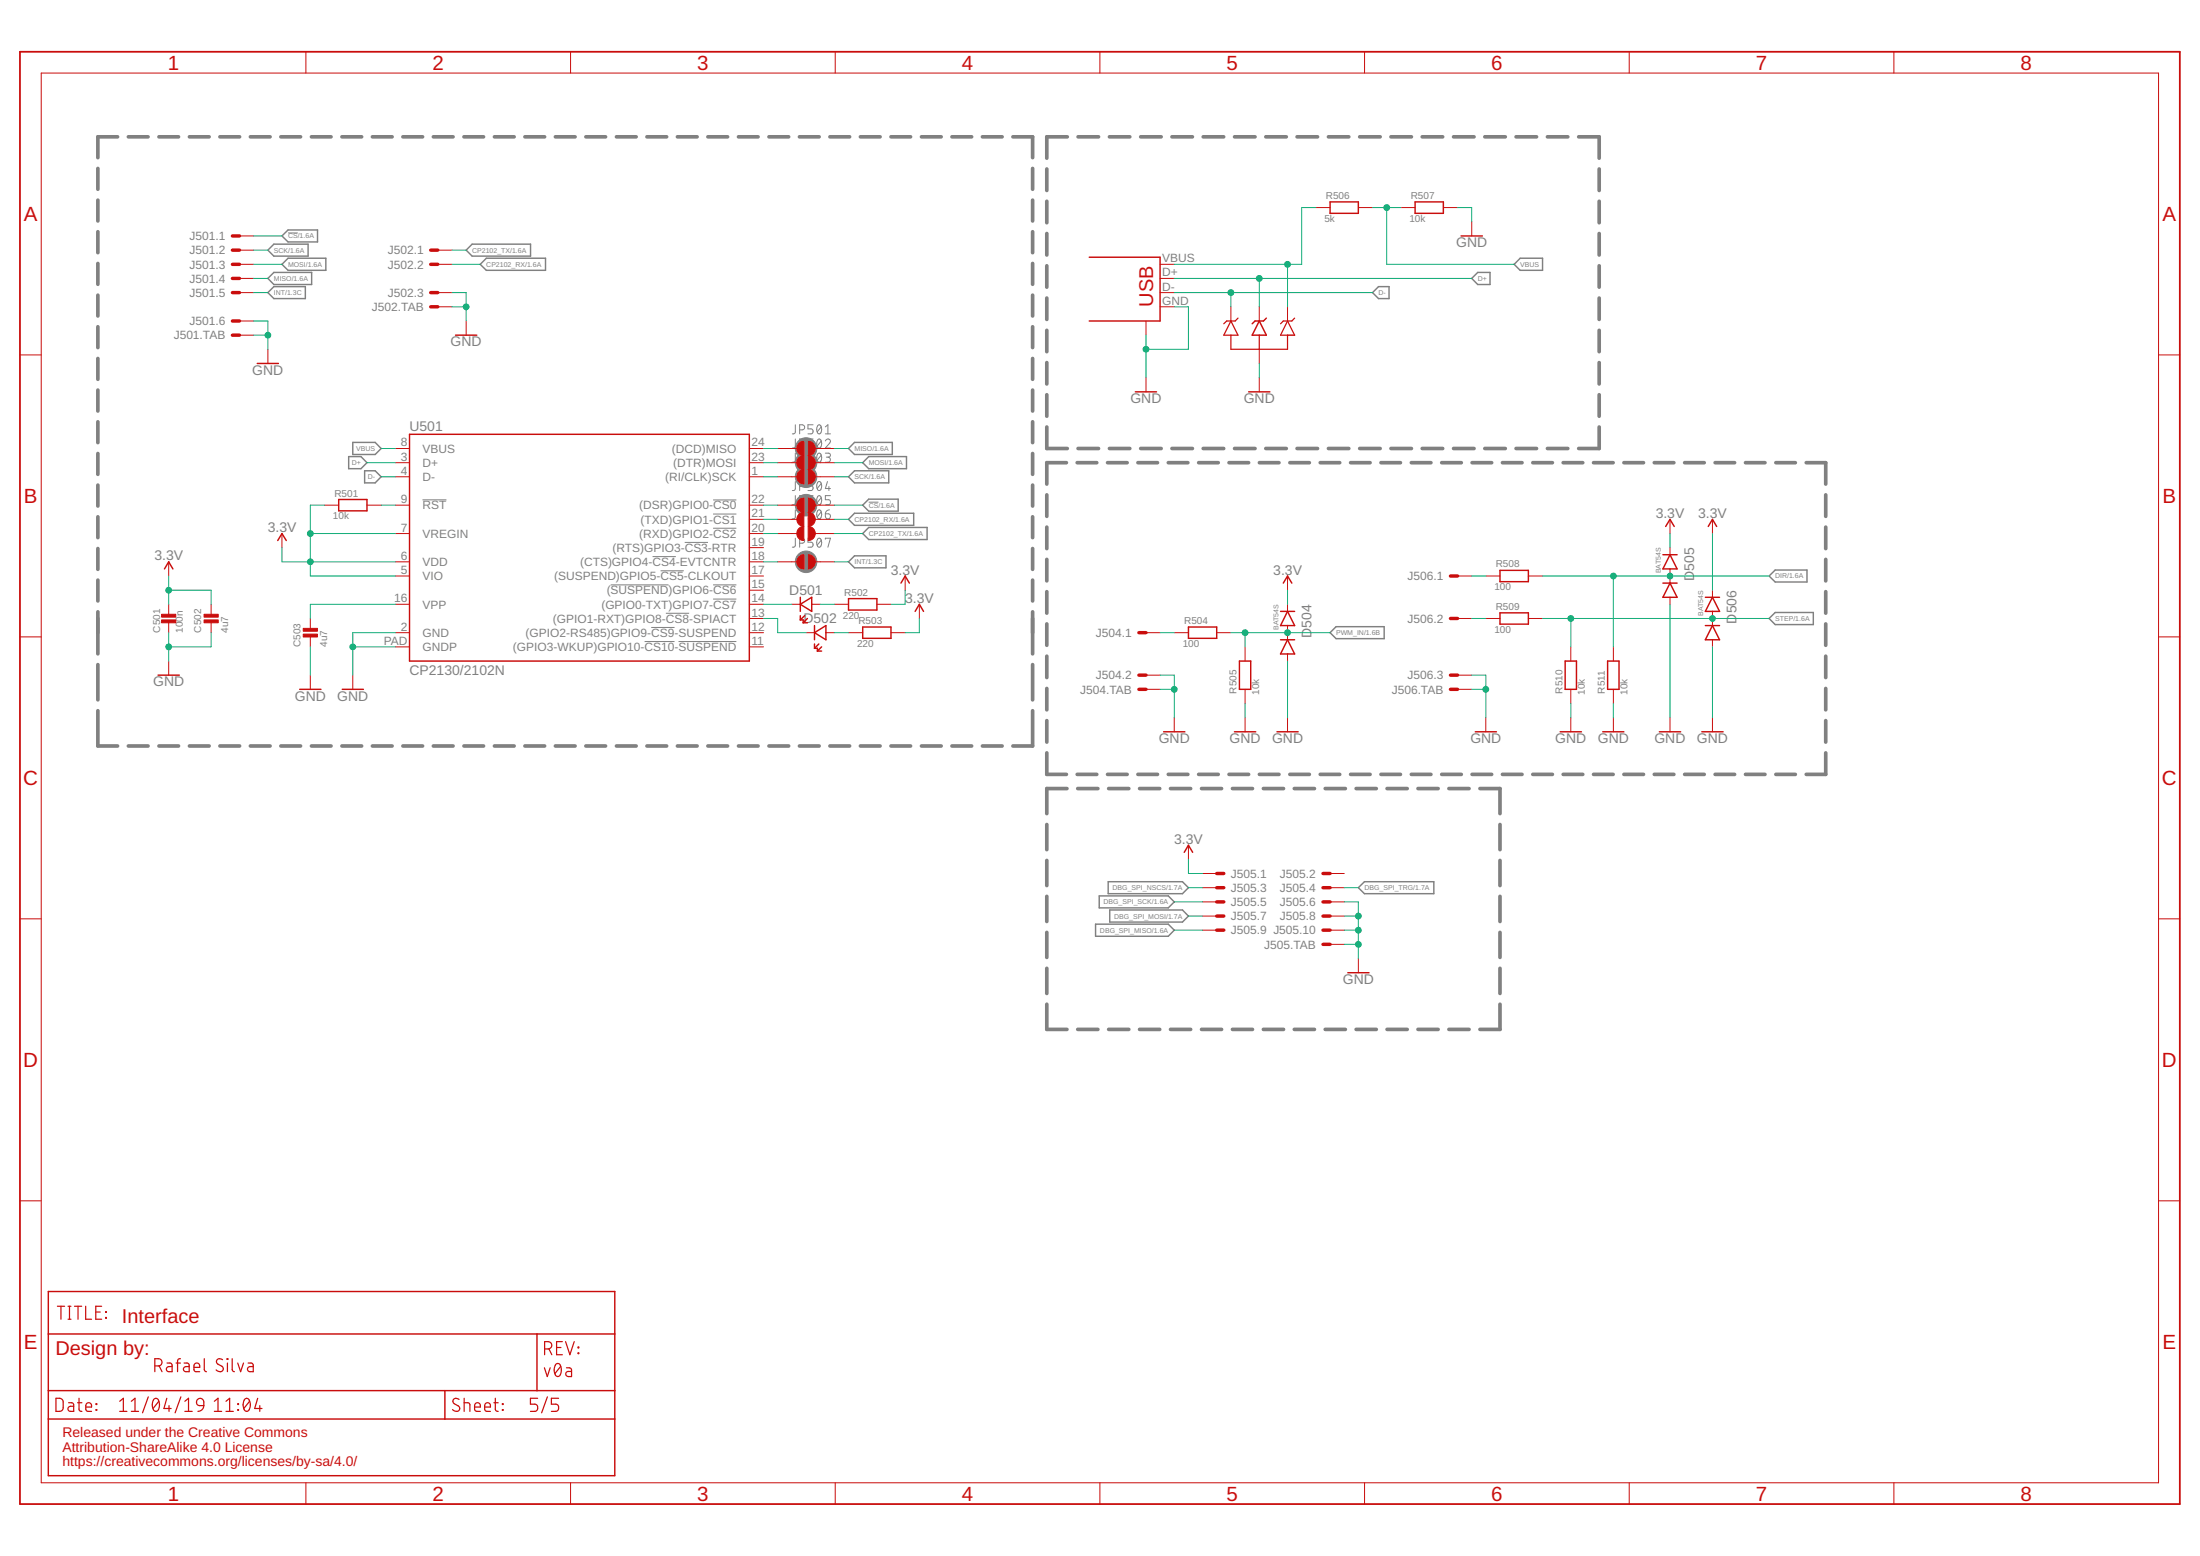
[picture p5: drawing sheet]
<svg xmlns="http://www.w3.org/2000/svg" width="420mm" height="297mm" viewBox="0 0 420 297" stroke-linecap="round" stroke-linejoin="round" font-family="sans-serif">
<g fill="none" stroke="#808080" stroke-width=".7">
<path d="M18.7 32.2v3.9M18.7 38.2v4M22.5 26.1h-3.8v4M24.5 26.1h3.8M30.4 26.1h3.7M36.2 26.1h3.7M42 26.1h3.8M47.8 26.1h3.8M53.6 26.1h3.8M59.5 26.1h3.7M65.3 26.1h3.8M71.1 26.1h3.8"/>
<path d="M76.9 26.1h3.8M82.8 26.1h3.7M88.6 26.1h3.8M94.4 26.1h3.8M100.2 26.1h3.8M106.1 26.1h3.7M111.9 26.1h3.8M117.7 26.1h3.8M123.5 26.1h3.8M129.4 26.1h3.7M135.2 26.1h3.8M141 26.1h3.8"/>
<path d="M146.9 26.1h3.7M152.7 26.1h3.7M158.5 26.1h3.8M164.3 26.1h3.8M170.2 26.1h3.7M176 26.1h3.7M181.8 26.1h3.8M187.6 26.1h3.8M193.4 26.1h3.8v4M197.2 32.2v3.9M197.2 38.2v4M199.9 32.3v4.1"/>
<path d="M199.9 38.4v4.1M203.8 26.1h-3.9v4.1M205.9 26.1h3.9M211.9 26.1h3.9M217.8 26.1h4M223.8 26.1h3.9M229.8 26.1h3.9M235.8 26.1h3.9M241.7 26.1h4M247.7 26.1h3.9M253.7 26.1h3.9M259.7 26.1h3.9"/>
<path d="M265.6 26.1h4M271.6 26.1h3.9M277.6 26.1h3.9M283.6 26.1h3.9M289.5 26.1h4M295.5 26.1h3.9M301.5 26.1h3.9v4.1M305.4 32.3v4.1M305.4 38.4v4.1M18.7 44.2v4M18.7 50.3v4M18.7 56.3v4"/>
<path d="M197.2 44.2v4M197.2 50.3v4M197.2 56.3v4M199.9 44.6v4.1M199.9 50.7v4.1M199.9 56.9v4.1M305.4 44.6v4.1M305.4 50.7v4.1M305.4 56.9v4.1M18.7 62.4v4M18.7 68.4v4M18.7 74.5v4"/>
<path d="M197.2 62.4v4M197.2 68.4v4M197.2 74.5v4M199.9 63.1v4M199.9 69.2v4.1M199.9 75.4v4.1M305.4 63.1v4M305.4 69.2v4.1M305.4 75.4v4.1M18.7 80.5v4M18.7 86.6v4M18.7 92.6v4"/>
<path d="M18.7 98.7v3.9M197.2 80.5v4M197.2 86.6v4M197.2 92.6v4M197.2 98.7v3.9M199.9 81.5v4.1h3.9M199.9 94.5v4.1M203.7 88.3h-3.8v4.1M205.7 88.3h3.8M205.9 85.6h3.9M211.5 88.3h3.8M211.9 85.6h3.9"/>
<path d="M217.3 88.3h3.8M217.8 85.6h4M223.1 88.3h3.8M223.8 85.6h3.9M228.9 88.3h3.8M229.8 85.6h3.9M234.7 88.3h3.8M235.8 85.6h3.9M240.5 88.3h3.8M241.7 85.6h4M246.3 88.3h3.8M247.7 85.6h3.9"/>
<path d="M252.1 88.3h3.8M253.7 85.6h3.9M257.9 88.3h3.8M259.7 85.6h3.9M263.7 88.3h3.8M265.6 85.6h4M269.5 88.3h3.8M271.6 85.6h3.9M275.3 88.3h3.8M277.6 85.6h3.9M281.1 88.3h3.8M283.6 85.6h3.9"/>
<path d="M286.9 88.3h3.8M289.5 85.6h4M292.7 88.3h3.8M295.5 85.6h3.9M298.5 88.3h3.8M304.3 88.3h3.8M305.4 81.5v4.1h-3.9M310.1 88.3h3.8M315.9 88.3h3.8M321.7 88.3h3.8M327.6 88.3h3.7M333.4 88.3h3.7"/>
<path d="M339.2 88.3h3.7M345 88.3h3.7v4.1M348.7 94.5v4.1M18.7 104.7v4M18.7 110.7v4M18.7 116.8v8M197.2 104.7v4M197.2 110.7v4M197.2 116.8v8M199.9 100.6v4.1M199.9 106.8v4.1M199.9 112.9v4.2"/>
<path d="M199.9 119.1v4.1M348.7 100.6v4.1M348.7 106.8v4.1M348.7 112.9v4.2M348.7 119.1v4.1M18.7 126.9v6.7M18.7 135.7v6.7h3.8M197.2 126.9v6.7M197.2 135.7v6.7h-3.8M199.9 125.3v4M199.9 131.4v4.1M199.9 137.6v4.1"/>
<path d="M348.7 125.3v4M348.7 131.4v4.1M348.7 137.6v4.1M24.5 142.4h3.8M30.4 142.4h3.7M36.2 142.4h3.7M42 142.4h3.8M47.8 142.4h3.8M53.6 142.4h3.8M59.5 142.4h3.7M65.3 142.4h3.8M71.1 142.4h3.8"/>
<path d="M76.9 142.4h3.8M82.8 142.4h3.7M88.6 142.4h3.8M94.4 142.4h3.8M100.2 142.4h3.8M106.1 142.4h3.7M111.9 142.4h3.8M117.7 142.4h3.8M123.5 142.4h3.8M129.4 142.4h3.7M135.2 142.4h3.8M141 142.4h3.8"/>
<path d="M146.9 142.4h3.7M152.7 142.4h3.7M158.5 142.4h3.8M164.3 142.4h3.8M170.2 142.4h3.7M176 142.4h3.7M181.8 142.4h3.8M187.6 142.4h3.8M199.9 143.7v4.1h3.8M199.9 157.4v4.8M203.8 150.5h-3.9v4.8M205.7 147.8h3.8"/>
<path d="M205.8 150.5h3.9M211.5 147.8h3.8M211.7 150.5h3.9M217.3 147.8h3.8M217.6 150.5h3.9M223.1 147.8h3.8M223.5 150.5h3.9M228.9 147.8h3.8M229.5 150.5h3.8M234.7 147.8h3.8M235.4 150.5h3.8M240.5 147.8h3.8"/>
<path d="M241.3 150.5h3.8M246.3 147.8h3.8M247.2 150.5h3.8M252.1 147.8h3.8M253.1 150.5h3.8M257.9 147.8h3.8M259 150.5h3.8M263.7 147.8h3.8M264.9 150.5h3.9M269.5 147.8h3.8M270.8 150.5h3.9M275.3 147.8h3.8"/>
<path d="M276.7 150.5h3.9M281.1 147.8h3.8M282.6 150.5h3.9v4.8M286.5 157.4v4.8M286.9 147.8h3.8M292.7 147.8h3.8M298.5 147.8h3.8M304.3 147.8h3.8M310.1 147.8h3.8M315.9 147.8h3.8M321.7 147.8h3.8M327.6 147.8h3.7"/>
<path d="M333.4 147.8h3.7M339.2 147.8h3.7M348.7 143.7v4.1h-3.7M199.9 164.3v4.8M199.9 171.1v4.8M199.9 178v4.8M286.5 164.3v4.8M286.5 171.1v4.8M286.5 178v4.8M199.9 184.8v4.9M199.9 191.7v4.8h3.9M205.8 196.5h3.9"/>
<path d="M211.7 196.5h3.9M217.6 196.5h3.9M223.5 196.5h3.9M229.5 196.5h3.8M235.4 196.5h3.8M241.3 196.5h3.8M247.2 196.5h3.8M253.1 196.5h3.8M259 196.5h3.8M264.9 196.5h3.9M270.8 196.5h3.9M276.7 196.5h3.9"/>
<path d="M286.5 184.8v4.9M286.5 191.7v4.8h-3.9"/>
</g>
<g fill="none" stroke="#808080" stroke-width=".19">
<path d="M55 44.5h1.9M80.7 95.4h4.6M136.2 98.1h4.4M136.2 95.4h4.4M151.9 81.1v1.5l-.2 .2h-.4M151.9 83.8v1.5l-.2 .2h-.4M151.9 86.5v1.5l-.6 .2M151.9 94.6v1.5l-.2 .2-.4 .1M151.9 97.3v1.5l-.2 .2-.4 .1M151.9 91.9v1.5l-.2 .2h-.4M152.7 82.1h.5a.49 .49 0 0 0 .5-.5 .49 .49 0 0 0-.5-.5h-.5v1.7M152.7 84.8h.5a.49 .49 0 0 0 .5-.5 .49 .49 0 0 0-.5-.5h-.5v1.7"/>
<path d="M152.7 87.5h.5a.48 .48 0 0 0 .5-.5 .48 .48 0 0 0-.5-.5h-.5v1.7M152.7 95.6h.5a.49 .49 0 0 0 .5-.5 .49 .49 0 0 0-.5-.5h-.5v1.8M152.7 98.3h.5a.49 .49 0 0 0 .5-.5 .49 .49 0 0 0-.5-.5h-.5v1.8M152.7 92.9h.5a.48 .48 0 0 0 .5-.5 .48 .48 0 0 0-.5-.5h-.5v1.7M155.3 81.1h-1v.8h.6a.48 .48 0 0 1 .4 .4 .48 .48 0 0 1-.4 .5h-.6M155.3 83.8h-1v.8h.6a.48 .48 0 0 1 .4 .5 .48 .48 0 0 1-.4 .4h-.6M155.3 86.5h-1v.8h.6a.49 .49 0 0 1 .4 .5 .49 .49 0 0 1-.4 .4h-.6M155.3 94.6h-1v.8h.6a.48 .48 0 0 1 .4 .5 .48 .48 0 0 1-.4 .5h-.6M155.3 97.3h-1v.8h.6a.49 .49 0 0 1 .4 .5 .49 .49 0 0 1-.4 .5h-.6M155.3 91.9h-1v.8h.6a.48 .48 0 0 1 .4 .5 .48 .48 0 0 1-.4 .4h-.6M156.2 81.2l.2-.1a1.02 1.02 0 0 1 0 1.7 1.08 1.08 0 0 1-.2-1.6zM156.2 83.9l.2-.1a1.02 1.02 0 0 1 0 1.7 1.08 1.08 0 0 1-.2-1.6z"/>
<path d="M156.2 86.6l.2-.1a1.02 1.02 0 0 1 0 1.7 1.09 1.09 0 0 1-.2-1.6zM156.2 94.7l.2-.1a1.02 1.02 0 0 1 0 1.8 1.08 1.08 0 0 1-.2-1.7zM156.2 97.5l.2-.2a1.02 1.02 0 0 1 0 1.8 1.08 1.08 0 0 1-.2-1.6zM156.2 92l.2-.1a1 1 0 0 1 0 1.7 1.06 1.06 0 0 1-.2-1.6zM156.8 81.5l-.7 .9M156.8 84.2l-.7 1M156.8 86.9l-.7 1M156.8 95l-.7 1M156.8 97.7l-.7 1M156.8 92.3l-.7 1M157.6 84.2a.48 .48 0 0 1 .7-.4 .48 .48 0 0 1 .2 .8l-.9 .9h1M157.6 86.5h.6a.38 .38 0 0 1 .4 .4 .38 .38 0 0 1-.4 .4h-.4"/>
<path d="M157.6 98.1h.6a.49 .49 0 0 1 .4 .5 .49 .49 0 0 1-.5 .5 .49 .49 0 0 1-.5-.5zM157.6 82.8h1M157.6 81.5l.5-.4v1.7M158 91.9l-.4 1.4h1M158.1 87.3a.49 .49 0 0 1 .5 .5 .49 .49 0 0 1-.5 .4h-.5M158.3 92.9v.7M158.4 97.3a.77 .77 0 0 0-.8 .8M158.6 94.6h-1v.8h.6a.49 .49 0 0 1 .4 .5 .49 .49 0 0 1-.4 .5h-.6M165.9 95.9h1.9M116.6 111.7h11.1M124.4 119.8h4.4M124.6 106.3h4.5"/>
<path d="M126.2 109h4.4M127.2 117.1h4.4M130.8 103.5h4.4M136.2 114.4h4.4M136.2 111.7h4.4M136.2 100.8h4.4M151.9 102.7v1.5l-.2 .2-.4 .1M152.7 103.7h.5a.48 .48 0 0 0 .5-.5 .48 .48 0 0 0-.5-.5h-.5v1.8M155.3 102.7h-1v.8h.6a.48 .48 0 0 1 .4 .5 .48 .48 0 0 1-.4 .5h-.6M156.2 102.8l.2-.1a1 1 0 0 1 0 1.8 1.06 1.06 0 0 1-.2-1.7zM156.8 103.1l-.7 1M157.6 102.9v-.2h1l-.5 1.8"/>
<path d="M123.1 122.5h5.7M129.6 122.5h11"/>
</g>
<g fill="#808080" stroke="#808080" stroke-width=".19">
<circle cx="153.9" cy="107.3" r="2.05"/>
<circle cx="153.9" cy="85.6" r="2.05"/>
<circle cx="153.9" cy="88.3" r="2.05"/>
<circle cx="153.9" cy="91" r="2.05"/>
<circle cx="153.9" cy="96.4" r="2.05"/>
</g>
<g fill="none" stroke="#808080" stroke-width=".28">
<path d="M51.2 53.1l1.1-1.1h7.2v2.3h-7.2zM51.2 47.8l1.1-1.2h6.5v2.3h-6.5zM52.3 54.7h6v2.3h-6l-1.1-1.1zM53.8 50.5l1.2-1.2h7.2v2.3h-7.2zM53.8 45l1.2-1.1h5.6v2.3h-5.6zM89 47.8l1.2-1.2h11.1v2.3h-11.1zM91.7 50.5l1.2-1.2h11.3v2.3h-11.3zM262.1 55.9l1.2-1.2h2v2.3h-2zM281.1 53.1l1.1-1.1h2.4v2.3h-2.4zM290.3 49.3h4.3v2.3h-4.3l-1.1-1.1zM66.6 87.2h2.3l1.2 1.1-1.2 1.2h-2.3zM67.4 84.5h4.2l1.2 1.1-1.2 1.2h-4.2z"/>
<path d="M69.6 89.9h2l1.2 1.1-1.2 1.2h-2zM162.1 91l1.1-1.1h6.5v2.3h-6.5zM163.2 84.5h7.2v2.3h-7.2l-1.1-1.2zM163.2 98h11.3v2.3h-11.3l-1.1-1.2zM165.9 87.2h7.2v2.3h-7.2l-1.1-1.2zM165.9 95.3h5.6v2.3h-5.6l-1.1-1.2zM162.1 107.3l1.1-1.2h6v2.3h-6zM165.9 100.7h11.2v2.3h-11.2l-1.1-1.1zM337.9 118.1l1.1-1.2h7.3v2.3h-7.3zM337.9 110l1.1-1.2h6.1v2.3h-6.1zM254 120.8l1.2-1.2h9.2v2.3h-9.2zM209.2 176.4h13.9l1.2 1.2-1.2 1.1h-13.9z"/>
<path d="M209.9 171h13.2l1.2 1.2-1.2 1.1h-13.2zM211.6 168.3h14.2l1.2 1.2-1.2 1.1h-14.2zM211.9 173.7h13.9l1.2 1.2-1.2 1.1h-13.9zM259.4 169.5l1.2-1.2h13.2v2.3h-13.2z"/>
</g>
<path d="M3.8 9.9h412.5v277.2h-412.5z" fill="none" stroke="#c90d0c" stroke-width=".34"/>
<g fill="none" stroke="#c90d0c" stroke-width=".19">
<path d="M7.9 13.9h404.3v269.2h-404.3zM58.4 9.9v4M109 9.9v4M159.5 9.9v4M210.1 9.9v4M260.6 9.9v4M311.1 9.9v4M361.7 9.9v4M251.3 39.6h2.7M259.4 39.6h2.7M267.5 39.6h2.8M275.7 39.6h2.7"/>
<path d="M45.7 53.1h2.8M45.7 55.9h2.8M45.7 50.5h2.8M45.7 47.8h2.8M45.7 45h2.8M83.6 55.9h2.7M83.6 50.5h2.7M83.6 58.6h2.7M83.6 47.8h2.7M221.6 53.1h2.7M221.6 55.9h2.7M221.6 50.5h2.7"/>
<path d="M221.6 58.6h2.7M235.1 58.6v2.7M240.5 58.6v2.7M245.9 58.6v2.7M281.1 42.3v2.7M3.8 67.8h4.1M45.7 61.3h2.8M45.7 64h2.8M51.2 66.7v2.7M89 61.3v2.7M218.9 61.3v2.7M218.9 72.1v2.7"/>
<path d="M240.5 66.7v2.7M240.5 72.1v2.7M412.2 67.8h4.1M62 96.4h2.7M70.1 96.4h2.7M75.5 96.4h2.7M75.5 91h2.7M75.5 88.3h2.7M75.5 85.6h2.7M143.1 96.4h2.7M143.1 91h2.7M143.1 88.3h2.7"/>
<path d="M143.1 85.6h2.7M143.1 99.1h2.7M148.5 96.4h3.7M148.5 91h3.7M148.5 88.3h3.7M148.5 85.6h3.7M148.5 99.1h3.7M155.7 96.4h3.6M155.7 91h3.6M155.7 88.3h3.6M155.7 85.6h3.6M155.7 99.1h3.6"/>
<path d="M318.9 99.1v2.8M327 99.1v2.8M32.2 107.3v2.7M32.2 115.4v2.1M32.2 118.6v2.2M40.3 115.4v2.1M40.3 118.6v2.2M53.8 101.9v2.6M59.3 118.1v2.1M75.5 110h2.7M75.5 115.4h2.7M75.5 107.3h2.7"/>
<path d="M75.5 101.9h2.7M143.1 110h2.7M143.1 118.1h2.7M143.1 115.4h2.7M143.1 112.7h2.7M143.1 107.3h2.7M143.1 104.5h2.7M143.1 101.9h2.7M148.5 107.3h3.7M148.5 101.9h3.7M151.2 115.4h1.6M155 115.4h1.6"/>
<path d="M155.7 107.3h3.6M155.7 101.9h3.6M159.3 115.4h2.8M167.5 115.4h2.7M172.9 110v2.7M175.6 115.4v2.7M245.9 110v2.7M245.9 115.4v1.3M245.9 119.4v2.7M278.4 110h2.7M278.4 118.1h2.7M283.8 110h2.7"/>
<path d="M283.8 118.1h2.7M291.9 110h2.7M291.9 118.1h2.7M318.9 104.5v1.4M318.9 108.6v2.7M318.9 114v1.4M327 112.7v1.3M327 116.7v2.7M3.8 121.6h4.1M32.2 126.2v2.7M59.3 121.3v2.2M59.3 128.9v2.7"/>
<path d="M67.4 128.9v2.7M75.5 120.8h2.7M75.5 123.5h2.7M143.1 120.8h2.7M143.1 123.5h2.7M153.9 120.8h1.7M157.7 120.8h1.6M162.1 120.8h2.7M170.2 120.8h2.7M218.9 128.9h2.7M218.9 131.6h2.7M218.9 120.8h2.7"/>
<path d="M224.3 120.8h2.7M224.3 137v2.7M232.4 120.8h2.7M237.8 123.5v2.7M237.8 131.6v2.7M237.8 137v2.7M245.9 124.8v1.4M245.9 137v2.7M278.4 128.9h2.7M278.4 131.6h2.7M283.8 137v2.7M300 123.5v2.7"/>
<path d="M300 131.6v2.7M300 137v2.7M308.1 123.5v2.7M308.1 131.6v2.7M308.1 137v2.7M318.9 137v2.7M327 122.1v1.4M327 137v2.7M412.2 121.6h4.1M3.8 175.4h4.1M227 161.4v2.7M229.7 166.8h2.7"/>
<path d="M229.7 169.5h2.7M229.7 172.2h2.7M229.7 174.9h2.7M229.7 177.6h2.7M254 166.8h2.7M254 169.5h2.7M254 172.2h2.7M254 174.9h2.7M254 177.6h2.7M412.2 175.4h4.1M254 180.3h2.7M259.4 183v2.7"/>
<path d="M3.8 229.2h4.1M412.2 229.2h4.1M58.4 283.1v4M109 283.1v4M159.5 283.1v4M210.1 283.1v4M260.6 283.1v4M311.1 283.1v4M361.7 283.1v4"/>
</g>
<g fill="none" stroke="#c90d0c" stroke-width=".28">
<path d="M254 38.5h5.4v2.2h-5.4zM270.3 38.5h5.4v2.2h-5.4zM208 49.1h13.6v12.2h-13.6M279 45h4.1M49.1 69.4h4.1M87 64h4.1M216.8 74.8h4.1M238.5 74.8h4M240.5 61.3l1.4 2.7h-2.8zM241.9 60.7l-.6 .6h-1.6l-.6 .5M245.9 64h1.3M64.7 95.4h5.4v2.1h-5.4z"/>
<path d="M78.2 82.9h64.9v43.3h-64.9zM31.4 108.6l.8-1.3 .8 1.3M53 103.2l.8-1.3 .9 1.3M152.8 114v2.7M152.8 117.5v.8M152.8 115.4l2.2-1.4v2.7zM152.8 118.3h.6v.6M153.4 118.9h.8M153.7 117.5l-.9 .8M154.2 118.1l-.8 .8M155.6 119.4v2.7M162.1 114.3h5.4v2.2h-5.4z"/>
<path d="M164.8 119.7h5.4v2.2h-5.4zM172.1 111.3l.8-1.3 .8 1.3M174.8 116.7l.8-1.3 .8 1.3M227 119.7h5.4v2.2h-5.4zM244.6 116.7h2.6M245.1 111.3l.8-1.3 .8 1.3M245.9 116.7l1.3 2.7h-2.6zM286.5 108.9h5.4v2.1h-5.4zM286.5 117h5.4v2.1h-5.4zM317.6 105.9h2.7M317.6 111.3h2.7M318.1 100.5l.8-1.4 .8 1.4"/>
<path d="M318.9 105.9l1.4 2.7h-2.7zM318.9 111.3l1.4 2.7h-2.7zM325.7 114h2.7M325.7 119.4h2.7M326.2 100.5l.8-1.4 .9 1.4M327 114l1.4 2.7h-2.7zM327 119.4l1.4 2.7h-2.7zM30.2 128.9h4M57.2 131.6h4.1M65.4 131.6h4M155.6 122.9v.9M155.6 120.8l2.1-1.4v2.7z"/>
<path d="M155.6 123.8h.5v.5M156.1 124.3h.8M156.4 122.9l-.8 .9M156.9 123.5l-.8 .8M222.2 139.7h4.1M235.8 139.7h4M236.7 126.2h2.2v5.4h-2.2zM243.9 139.7h4M244.6 122.1h2.6M245.9 122.1l1.3 2.7h-2.6zM281.7 139.7h4.1M298 139.7h4"/>
<path d="M298.9 126.2h2.2v5.4h-2.2zM306.1 139.7h4M307 126.2h2.2v5.4h-2.2zM316.9 139.7h4.1M325 139.7h4.1M226.2 162.7l.8-1.3 .8 1.3M257.4 185.7h4.1M9.2 254.7h108.2M9.2 246.5h108.2v35.2h-108.2zM102.6 254.7v10.8M9.2 270.9h108.2M9.2 265.5h108.2"/>
<path d="M85 265.5v5.4"/>
</g>
<g fill="none" stroke="#c90d0c" stroke-width=".23">
<path d="M235.1 61.3l1.3 2.7h-2.7zM235.1 64v2.7h10.8v-2.7h-1.3l1.3-2.7 1.3 2.7M236.4 60.7l-.5 .6h-1.6l-.6 .5M240.5 64v2.7M247.2 60.7l-.5 .6h-1.6l-.5 .5M11 249.4h1.3M11.6 249.4v2.4M13 249.4h.5M13 251.8h.5M13.3 249.4v2.4M14.2 249.4h1.4M14.9 249.4v2.4"/>
<path d="M16.4 249.4v2.4h1.1M18.3 250.5h.8M19.4 249.4h-1.1v2.4h1.1M20.2 250.4h.1v.1h-.1zM20.2 251.5h.1v.2h-.1zM34.5 259.4l-.5 .1-.1 .3v2.1M39 259.4v2.1l.1 .2 .3 .2M42.5 259.6a.62 .62 0 0 0-.9-.1 .62 .62 0 0 0 0 .9l.8 .4a.6 .6 0 0 1 .1 .9 .6 .6 0 0 1-.8 .1l-.4-.3M43.4 259.4h.1v.1h-.1zM44.3 259.4v2.1l.2 .2 .3 .2M104 257.5a1.19 1.19 0 0 0 1.3-.3l.1-.4-.1-.4a1.19 1.19 0 0 0-1.3-.3v2.5M104.8 257.5l.6 1.1"/>
<path d="M106.3 257.2h.8M107.4 256.1h-1.1v2.5h1.1M108 256.1l.8 2.5 .9-2.5M110.4 257.2h.1v.1h-.1zM110.4 258.3l.1 .1zM10.7 266.9l.9 .1 .3 .2 .2 .4-.2 1.6a1.21 1.21 0 0 1-1.2 .2zM13.1 267.8h.7l.3 .4v1.2h-.6a.49 .49 0 0 1-.5-.5 .49 .49 0 0 1 .5-.4h.6M14.8 267.8h.8M15.1 266.9v2.3l.5 .2M16.4 268.6h1.1a.58 .58 0 0 0-.4-.8 .58 .58 0 0 0-.7 .5l.1 1 1 .1M18.4 268h.1v.1h-.1zM18.4 269.1l.1 .1z"/>
<path d="M22.9 269.4h1.3M22.9 267.5l.7-.6v2.5M25.1 269.4h1.4M25.1 267.5l.7-.6v2.5M28.3 266.7l-1.1 3M29.4 267.1a.59 .59 0 0 1 .6-.1 .59 .59 0 0 1 .4 .6 1.43 1.43 0 0 1-.6 1.8 1.5 1.5 0 0 1-.4-2.3zM29.6 260.8a1.19 1.19 0 0 0 1.2-.3l.1-.4-.2-.6-1.1-.1v2.5M30.3 267.5l-1.1 1.4M30.4 260.8l.5 1.1M31.9 266.9l-.6 2h1.4M31.9 260.2h.7l.3 .4v1.3h-.6a.49 .49 0 0 1-.5-.5 .49 .49 0 0 1 .5-.5h.6M32.3 268.3v1.1"/>
<path d="M33.6 260.2h.9M34.5 266.7l-1.1 3M35.2 260.2h.7l.2 .3v1.4h-.6a.49 .49 0 0 1-.5-.5 .49 .49 0 0 1 .5-.5h.6M35.3 269.4h1.4M35.3 267.5l.7-.6v2.5M37 261h1.1a.58 .58 0 0 0-.3-.8 .58 .58 0 0 0-.8 .6l.1 .9 1 .2M37.7 267.2a.7 .7 0 0 1 .7-.2 .7 .7 0 0 1 .5 .6v.7h-.8a.68 .68 0 0 1-.4-1.1zM38.9 268.3a1.12 1.12 0 0 1-1.1 1.1M40.9 269.4h1.4M40.9 267.5l.7-.6v2.5M43.2 269.4h1.4M43.2 267.5l.7-.6v2.5"/>
<path d="M43.4 260.2v1.7M45.4 260.2l.6 1.7 .5-1.7M45.4 269.1l.2 .1zM45.4 268h.2v.1h-.2zM46.7 267.1a.57 .57 0 0 1 .7-.1 .57 .57 0 0 1 .3 .6 1.43 1.43 0 0 1-.6 1.8 1.52 1.52 0 0 1-.4-2.3zM47.4 260.2h.7l.3 .4v1.3h-.7a.49 .49 0 0 1-.4-.5 .49 .49 0 0 1 .4-.5h.7M47.7 267.5l-1.1 1.4M49.2 266.9l-.6 2h1.4M49.6 268.3v1.1M87.7 267.1a.63 .63 0 0 0-.9-.1 .63 .63 0 0 0-.2 .8l.9 .6a.6 .6 0 0 1 .2 .8 .6 .6 0 0 1-.9 .1l-.4-.2M88.6 267.8l1 .1 .1 .3v1.2M88.6 266.9v2.5"/>
<path d="M90.6 268.6h1.1a.58 .58 0 0 0-.3-.8 .58 .58 0 0 0-.8 .5l.2 1 .9 .1M92.6 268.6h1.1a.58 .58 0 0 0-.4-.8 .58 .58 0 0 0-.7 .5l.1 1 1 .1M94.3 267.8h.8M94.6 266.9v2.1l.1 .3 .4 .1M95.9 269.1l.2 .1zM95.9 268h.2v.1h-.2zM102.7 266.9h-1.4v1.2h.8a.7 .7 0 0 1 .6 .6 .7 .7 0 0 1-.6 .7h-.8M104 261.1l.5 1.7 .6-1.7M104.5 266.7l-1.1 3M106.1 260.5a.58 .58 0 0 1 .7-.2 .58 .58 0 0 1 .3 .6 1.43 1.43 0 0 1-.6 1.9 1.29 1.29 0 0 1-.6-1.9zM106.7 266.9h-1.4v1.2h.8a.7 .7 0 0 1 .6 .6 .7 .7 0 0 1-.6 .7h-.8M107.1 260.8l-1.1 1.4"/>
<path d="M108.2 261.1l.7 .1 .3 .3v1.3h-.7a.49 .49 0 0 1-.5-.5 .49 .49 0 0 1 .5-.5h.7"/>
</g>
<g fill="#c90d0c" stroke="#c90d0c" stroke-width=".19">
<path d="M57.9 121.1h2.7v.5h-2.7z"/>
<path d="M57.9 120h2.7v.5h-2.7z"/>
<path d="M30.9 118.3h2.7v.6h-2.7z"/>
<path d="M30.9 117.3h2.7v.5h-2.7z"/>
<path d="M39 118.3h2.7v.6h-2.7z"/>
<path d="M39 117.3h2.7v.5h-2.7z"/>
</g>
<g fill="none" stroke="#c90d0c" stroke-width=".66">
<path d="M44.4 47.8h1.3M44.4 50.5h1.3M44.4 55.9h1.3M44.4 45h1.3M44.4 53.1h1.3M82.3 47.8h1.3M82.3 50.5h1.3M82.3 55.9h1.3M82.3 58.6h1.3M44.4 61.3h1.3M44.4 64h1.3M277 110h1.4"/>
<path d="M277 118.1h1.4M217.5 128.9h1.4M217.5 131.6h1.4M217.5 120.8h1.4M277 128.9h1.4M277 131.6h1.4M232.4 166.8h1.3M232.4 169.5h1.3M232.4 172.2h1.3M232.4 174.9h1.3M232.4 177.6h1.3M252.7 166.8h1.3"/>
<path d="M252.7 169.5h1.3M252.7 172.2h1.3M252.7 174.9h1.3M252.7 177.6h1.3M252.7 180.3h1.3"/>
</g>
<g fill="#c90d0c" stroke="#c90d0c" stroke-width=".19">
<path d="M154.3 105.9a1.35 1.35 0 0 1 1.4 1.4 1.35 1.35 0 0 1-1.4 1.3z" fill-rule="evenodd"/>
<path d="M152.6 106.3l.5-.3 .4-.1v2.7a1.35 1.35 0 0 1-1.2-.8 1.35 1.35 0 0 1 .3-1.5z" fill-rule="evenodd"/>
<path d="M154.3 84.3a1.35 1.35 0 0 1 1.4 1.3 1.35 1.35 0 0 1-1.4 1.4z" fill-rule="evenodd"/>
<path d="M152.6 84.6l.5-.3h.4v2.7a1.36 1.36 0 0 1-1.2-.9 1.36 1.36 0 0 1 .3-1.5z" fill-rule="evenodd"/>
<path d="M154.3 87a1.34 1.34 0 0 1 1.4 1.3 1.34 1.34 0 0 1-1.4 1.4z" fill-rule="evenodd"/>
<path d="M152.6 87.4l.5-.4h.4v2.7a1.34 1.34 0 0 1-1.2-.9 1.34 1.34 0 0 1 .3-1.4z" fill-rule="evenodd"/>
<path d="M154.3 89.7a1.35 1.35 0 0 1 1.4 1.3 1.35 1.35 0 0 1-1.4 1.4z" fill-rule="evenodd"/>
<path d="M152.6 90.1l.9-.4v2.7a1.34 1.34 0 0 1-1.2-.9 1.34 1.34 0 0 1 .3-1.4z" fill-rule="evenodd"/>
<path d="M154.3 97.8a1.35 1.35 0 0 1 1.4 1.3 1.35 1.35 0 0 1-1.4 1.4z" fill-rule="evenodd"/>
<path d="M152.6 98.2l.5-.3 .4-.1v2.7a1.36 1.36 0 0 1-1.2-.8 1.36 1.36 0 0 1 .3-1.5z" fill-rule="evenodd"/>
<path d="M154.3 100.5a1.34 1.34 0 0 1 1.4 1.3 1.34 1.34 0 0 1-1.4 1.4z" fill-rule="evenodd"/>
<path d="M152.6 100.9l.5-.3 .4-.1v2.7a1.34 1.34 0 0 1-1.2-.8 1.34 1.34 0 0 1 .3-1.5z" fill-rule="evenodd"/>
<path d="M154.3 95.1a1.35 1.35 0 0 1 1.4 1.3 1.35 1.35 0 0 1-1.4 1.4z" fill-rule="evenodd"/>
<path d="M152.6 95.5l.5-.4h.4v2.7a1.36 1.36 0 0 1-1.2-.9 1.36 1.36 0 0 1 .3-1.4z" fill-rule="evenodd"/>
</g>
<g fill="none" stroke="#0dab76" stroke-width=".19">
<path d="M251.3 39.6h-2.7v10.9h-24.3M262.1 39.6h5.4M264.8 39.6v10.9h24.4M278.4 39.6h2.7v2.7M48.5 55.9h2.7M48.5 53.1h2.7M48.5 50.5h5.3M48.5 47.8h2.7M48.5 45h5.3M86.3 58.6h2.7M86.3 55.9h2.7v5.4M86.3 50.5h5.4"/>
<path d="M86.3 47.8h2.7M224.3 58.6h2.7v8.1h-8.1M224.3 55.9h37.8M224.3 53.1h56.8M235.1 55.9v2.7M240.5 53.1v5.5M245.9 50.5v8.1M48.5 61.3h2.7v5.4M48.5 64h2.7M218.9 64v8.1M240.5 69.4v2.7M62 96.4h-2.7v13.6h16.2"/>
<path d="M70.1 88.3h5.4M72.8 96.4h2.7M72.8 85.6h2.7M72.8 91h2.7M145.8 96.4h2.7M145.8 85.6h2.7M145.8 88.3h2.7M145.8 91h2.7M145.8 99.1h2.7M159.3 96.4h5.5M159.3 85.6h2.8M159.3 88.3h5.5"/>
<path d="M159.3 91h2.8M159.3 99.1h2.8M32.2 110v5.4M32.2 112.7h8.1v2.7M53.8 104.5v2.8h21.7M59.3 101.9h16.2M75.5 115.4h-16.2v2.7M145.8 118.1h2.7v2.7h5.4M145.8 101.9h2.7M145.8 107.3h2.7M145.8 115.4h5.4M156.6 115.4h2.7"/>
<path d="M159.3 101.9h5.5M159.3 107.3h2.8M172.9 112.7v2.7h-2.7M175.6 118.1v2.7h-2.7M245.9 112.7v2.7M281.1 110h2.7M281.1 118.1h2.7M294.6 110h43.3M294.6 118.1h43.3M300 118.1v5.4M308.1 110v13.5M318.9 101.9v2.6"/>
<path d="M318.9 115.4v21.6M327 101.9v10.8M32.2 120.8v5.4M40.3 120.8v2.7h-8.1M59.3 123.5v5.4M67.4 123.5h8.1M75.5 120.8h-8.1v8.1M159.3 120.8h2.8M221.6 120.8h2.7M221.6 128.9h2.7v8.1M221.6 131.6h2.7M235.1 120.8h18.9"/>
<path d="M237.8 120.8v2.7M237.8 134.3v2.7M245.9 126.2v10.8M281.1 128.9h2.7v8.1M281.1 131.6h2.7M300 134.3v2.7M308.1 134.3v2.7M327 123.5v13.5M224.3 177.6h5.4M224.3 172.2h5.4M227 164.1v2.7h2.7M227 174.9h2.7"/>
<path d="M227 169.5h2.7M256.7 172.2h2.7v10.8M256.7 177.6h2.7M256.7 174.9h2.7M256.7 169.5h2.7M256.7 180.3h2.7"/>
</g>
<g fill="#0dab76" stroke="#0dab76" stroke-width=".19">
<circle cx="67.4" cy="123.5" r=".55"/>
<circle cx="32.2" cy="123.5" r=".55"/>
<circle cx="218.9" cy="66.7" r=".55"/>
<circle cx="283.8" cy="131.6" r=".55"/>
<circle cx="224.3" cy="131.6" r=".55"/>
<circle cx="259.4" cy="180.3" r=".55"/>
<circle cx="259.4" cy="177.6" r=".55"/>
<circle cx="259.4" cy="174.9" r=".55"/>
<circle cx="51.2" cy="64" r=".55"/>
<circle cx="89" cy="58.6" r=".55"/>
<circle cx="59.3" cy="101.9" r=".55"/>
<circle cx="59.3" cy="107.3" r=".55"/>
<circle cx="32.2" cy="112.7" r=".55"/>
<circle cx="245.9" cy="120.8" r=".55"/>
<circle cx="237.8" cy="120.8" r=".55"/>
<circle cx="245.9" cy="50.5" r=".55"/>
<circle cx="240.5" cy="53.1" r=".55"/>
<circle cx="235.1" cy="55.9" r=".55"/>
<circle cx="264.8" cy="39.6" r=".55"/>
<circle cx="300" cy="118.1" r=".55"/>
<circle cx="327" cy="118.1" r=".55"/>
<circle cx="308.1" cy="110" r=".55"/>
<circle cx="318.9" cy="110" r=".55"/>
</g>
<g font-size="3.9" fill="#c90d0c">
<text x="32.1" y="13.3">1</text>
<text x="82.6" y="13.3">2</text>
<text x="133.2" y="13.3">3</text>
<text x="183.7" y="13.3">4</text>
<text x="234.3" y="13.3">5</text>
<text x="284.8" y="13.3">6</text>
<text x="335.4" y="13.3">7</text>
<text x="385.9" y="13.3">8</text>
<text x="4.6" y="42.2">A</text>
<text x="413" y="42.2">A</text>
<text x="4.6" y="96.1">B</text>
<text x="413" y="96.1">B</text>
<text x="4.4" y="149.9">C</text>
<text x="412.9" y="149.9">C</text>
<text x="4.4" y="203.7">D</text>
<text x="412.9" y="203.7">D</text>
<text x="4.6" y="257.5">E</text>
<text x="413" y="257.5">E</text>
<text x="32.1" y="286.5">1</text>
<text x="82.6" y="286.5">2</text>
<text x="133.2" y="286.5">3</text>
<text x="183.7" y="286.5">4</text>
<text x="234.3" y="286.5">5</text>
<text x="284.8" y="286.5">6</text>
<text x="335.4" y="286.5">7</text>
<text x="385.9" y="286.5">8</text>
</g>
<g font-size="3.8" fill="#c90d0c">
<text x="220.2" y="58.6" transform="rotate(-90 220.2 58.6)">USB</text>
<text x="23.3" y="252.5">Interface</text>
<text x="10.6" y="258.7">Design by:</text>
</g>
<g font-size="2.7" fill="#808080">
<text x="278.1" y="47.2">GND</text>
<text x="48.2" y="71.5">GND</text>
<text x="86.1" y="66.1">GND</text>
<text x="215.9" y="77">GND</text>
<text x="237.5" y="77">GND</text>
<text x="78.2" y="82.4">U501</text>
<text x="51.1" y="101.6">3.3V</text>
<text x="316.2" y="98.9">3.3V</text>
<text x="324.3" y="98.9">3.3V</text>
<text x="29.5" y="107">3.3V</text>
<text x="150.7" y="113.6">D501</text>
<text x="170.1" y="109.7">3.3V</text>
<text x="243.2" y="109.7">3.3V</text>
<text x="323.5" y="110.9" transform="rotate(-90 323.5 110.9)">D505</text>
<text x="153.4" y="119">D502</text>
<text x="172.8" y="115.1">3.3V</text>
<text x="331.6" y="119" transform="rotate(-90 331.6 119)">D506</text>
<text x="250.5" y="121.7" transform="rotate(-90 250.5 121.7)">D504</text>
<text x="29.3" y="131">GND</text>
<text x="78.2" y="128.9">CP2130/2102N</text>
<text x="56.3" y="133.8">GND</text>
<text x="64.4" y="133.8">GND</text>
<text x="221.3" y="141.9">GND</text>
<text x="234.8" y="141.9">GND</text>
<text x="242.9" y="141.9">GND</text>
<text x="280.8" y="141.9">GND</text>
<text x="297" y="141.9">GND</text>
<text x="305.2" y="141.9">GND</text>
<text x="316" y="141.9">GND</text>
<text x="324.1" y="141.9">GND</text>
<text x="224.2" y="161.1">3.3V</text>
<text x="256.5" y="187.8">GND</text>
</g>
<g font-size="2.7" fill="#c90d0c">
<text x="11.9" y="274.4">Released under the Creative Commons</text>
<text x="11.9" y="279.8">https://creativecommons.org/licenses/by-sa/4.0/</text>
<text x="11.9" y="277.1">Attribution-ShareAlike 4.0 License</text>
</g>
<g font-size="2.3" fill="#808080">
<text x="36.2" y="45.9">J501.1</text>
<text x="36.2" y="48.6">J501.2</text>
<text x="36.2" y="51.3">J501.3</text>
<text x="36.2" y="54">J501.4</text>
<text x="74" y="48.6">J502.1</text>
<text x="74" y="51.3">J502.2</text>
<text x="221.9" y="52.8">D+</text>
<text x="221.9" y="50.1">VBUS</text>
<text x="36.2" y="56.7">J501.5</text>
<text x="71" y="59.4">J502.TAB</text>
<text x="74" y="56.7">J502.3</text>
<text x="221.9" y="55.5">D-</text>
<text x="221.9" y="58.2">GND</text>
<text x="33.2" y="64.8">J501.TAB</text>
<text x="36.2" y="62.1">J501.6</text>
<text x="76.6" y="85.2">8</text>
<text x="76.6" y="87.9">3</text>
<text x="80.7" y="86.4">VBUS</text>
<text x="80.7" y="89.1">D+</text>
<text x="128.3" y="86.4">(DCD)MISO</text>
<text x="128.6" y="89.1">(DTR)MOSI</text>
<text x="143.5" y="87.9">23</text>
<text x="143.5" y="85.2">24</text>
<text x="76.6" y="90.6">4</text>
<text x="80.7" y="91.8">D-</text>
<text x="127" y="91.8">(RI/CLK)SCK</text>
<text x="143.5" y="90.6">1</text>
<text x="76.6" y="101.5">7</text>
<text x="76.6" y="96.1">9</text>
<text x="80.7" y="97.2">RST</text>
<text x="122.1" y="97.3">(DSR)GPIO0-CS0</text>
<text x="122.3" y="100">(TXD)GPIO1-CS1</text>
<text x="143.5" y="101.5">20</text>
<text x="143.5" y="98.8">21</text>
<text x="143.5" y="96.1">22</text>
<text x="76.6" y="106.9">6</text>
<text x="80.7" y="102.7">VREGIN</text>
<text x="117" y="105.4">(RTS)GPIO3-CS3-RTR</text>
<text x="122.1" y="102.7">(RXD)GPIO2-CS2</text>
<text x="143.5" y="106.9">18</text>
<text x="143.5" y="104.2">19</text>
<text x="76.6" y="109.6">5</text>
<text x="80.7" y="108.1">VDD</text>
<text x="80.7" y="110.8">VIO</text>
<text x="105.8" y="110.8">(SUSPEND)GPIO5-CS5-CLKOUT</text>
<text x="110.8" y="108.1">(CTS)GPIO4-CS4-EVTCNTR</text>
<text x="115.9" y="113.5">(SUSPEND)GPIO6-CS6</text>
<text x="143.5" y="112.3">15</text>
<text x="143.5" y="109.6">17</text>
<text x="268.8" y="110.8">J506.1</text>
<text x="75.3" y="115">16</text>
<text x="80.7" y="116.2">VPP</text>
<text x="105.6" y="118.9">(GPIO1-RXT)GPIO8-CS8-SPIACT</text>
<text x="114.8" y="116.2">(GPIO0-TXT)GPIO7-CS7</text>
<text x="143.5" y="117.7">13</text>
<text x="143.5" y="115">14</text>
<text x="268.8" y="118.9">J506.2</text>
<text x="73.3" y="123.1">PAD</text>
<text x="76.6" y="120.4">2</text>
<text x="80.7" y="121.6">GND</text>
<text x="80.7" y="124.3">GNDP</text>
<text x="98" y="124.3">(GPIO3-WKUP)GPIO10-CS10-SUSPEND</text>
<text x="100.4" y="121.6">(GPIO2-RS485)GPIO9-CS9-SUSPEND</text>
<text x="143.5" y="123.1">11</text>
<text x="143.5" y="120.4">12</text>
<text x="209.3" y="121.6">J504.1</text>
<text x="209.3" y="129.7">J504.2</text>
<text x="268.8" y="129.7">J506.3</text>
<text x="206.3" y="132.4">J504.TAB</text>
<text x="265.8" y="132.4">J506.TAB</text>
<text x="235.1" y="167.6">J505.1</text>
<text x="244.5" y="167.6">J505.2</text>
<text x="235.1" y="170.3">J505.3</text>
<text x="235.1" y="173">J505.5</text>
<text x="244.5" y="170.3">J505.4</text>
<text x="244.5" y="173">J505.6</text>
<text x="235.1" y="175.7">J505.7</text>
<text x="235.1" y="178.4">J505.9 J505.10</text>
<text x="244.5" y="175.7">J505.8</text>
<text x="241.4" y="181.1">J505.TAB</text>
</g>
<g font-size="1.9" fill="#808080">
<text x="253.2" y="38">R506</text>
<text x="269.4" y="38">R507</text>
<text x="252.9" y="42.3">5k</text>
<text x="269.2" y="42.3">10k</text>
<text x="63.9" y="94.8">R501</text>
<text x="63.6" y="99.1">10k</text>
<text x="161.2" y="113.7">R502</text>
<text x="285.4" y="112.7">100</text>
<text x="285.7" y="108.3">R508</text>
<text x="161" y="118.1">220</text>
<text x="163.9" y="119.2">R503</text>
<text x="226.2" y="119.2">R504</text>
<text x="285.7" y="116.4">R509</text>
<text x="30.6" y="120.8" transform="rotate(-90 30.6 120.8)">C501</text>
<text x="34.9" y="120.8" transform="rotate(-90 34.9 120.8)">100n</text>
<text x="38.4" y="120.8" transform="rotate(-90 38.4 120.8)">C502</text>
<text x="43.6" y="120.8" transform="rotate(-90 43.6 120.8)">4u7</text>
<text x="57.4" y="123.5" transform="rotate(-90 57.4 123.5)">C503</text>
<text x="62.5" y="123.5" transform="rotate(-90 62.5 123.5)">4u7</text>
<text x="163.7" y="123.5">220</text>
<text x="225.9" y="123.5">100</text>
<text x="285.4" y="120.8">100</text>
<text x="236.2" y="132.4" transform="rotate(-90 236.2 132.4)">R505</text>
<text x="240.5" y="132.7" transform="rotate(-90 240.5 132.7)">10k</text>
<text x="298.4" y="132.4" transform="rotate(-90 298.4 132.4)">R510</text>
<text x="302.7" y="132.7" transform="rotate(-90 302.7 132.7)">10k</text>
<text x="306.5" y="132.4" transform="rotate(-90 306.5 132.4)">R511</text>
<text x="310.8" y="132.7" transform="rotate(-90 310.8 132.7)">10k</text>
</g>
<g font-size="1.3" fill="#808080">
<text x="55" y="45.5">CS/1.6A</text>
<text x="52.3" y="53.6">MISO/1.6A</text>
<text x="52.3" y="48.2">SCK/1.6A</text>
<text x="55" y="50.9">MOSI/1.6A</text>
<text x="90.2" y="48.2">CP2102_TX/1.6A</text>
<text x="92.9" y="50.9">CP2102_RX/1.6A</text>
<text x="282.2" y="53.6">D+</text>
<text x="290.3" y="50.9">VBUS</text>
<text x="52.3" y="56.3">INT/1.3C</text>
<text x="263.3" y="56.3">D-</text>
<text x="67.2" y="88.8">D+</text>
<text x="68" y="86.1">VBUS</text>
<text x="163.2" y="86.1">MISO/1.6A</text>
<text x="165.9" y="88.8">MOSI/1.6A</text>
<text x="70.2" y="91.5">D-</text>
<text x="163.2" y="91.5">SCK/1.6A</text>
<text x="163.2" y="99.6">CP2102_RX/1.6A</text>
<text x="165.9" y="96.9">CS/1.6A</text>
<text x="163.2" y="107.7">INT/1.3C</text>
<text x="165.9" y="102.3">CP2102_TX/1.6A</text>
<text x="317.2" y="109.4" transform="rotate(-90 317.2 109.4)">BAT54S</text>
<text x="339" y="110.4">DIR/1.6A</text>
<text x="325.3" y="117.5" transform="rotate(-90 325.3 117.5)">BAT54S</text>
<text x="339" y="118.5">STEP/1.6A</text>
<text x="244.1" y="120.2" transform="rotate(-90 244.1 120.2)">BAT54S</text>
<text x="255.2" y="121.3">PWM_IN/1.6B</text>
<text x="210.7" y="172.6">DBG_SPI_SCK/1.6A</text>
<text x="212.5" y="169.9">DBG_SPI_NSCS/1.7A</text>
<text x="260.6" y="169.9">DBG_SPI_TRG/1.7A</text>
<text x="210.1" y="178.1">DBG_SPI_MISO/1.6A</text>
<text x="212.8" y="175.4">DBG_SPI_MOSI/1.7A</text>
</g>
</svg>
